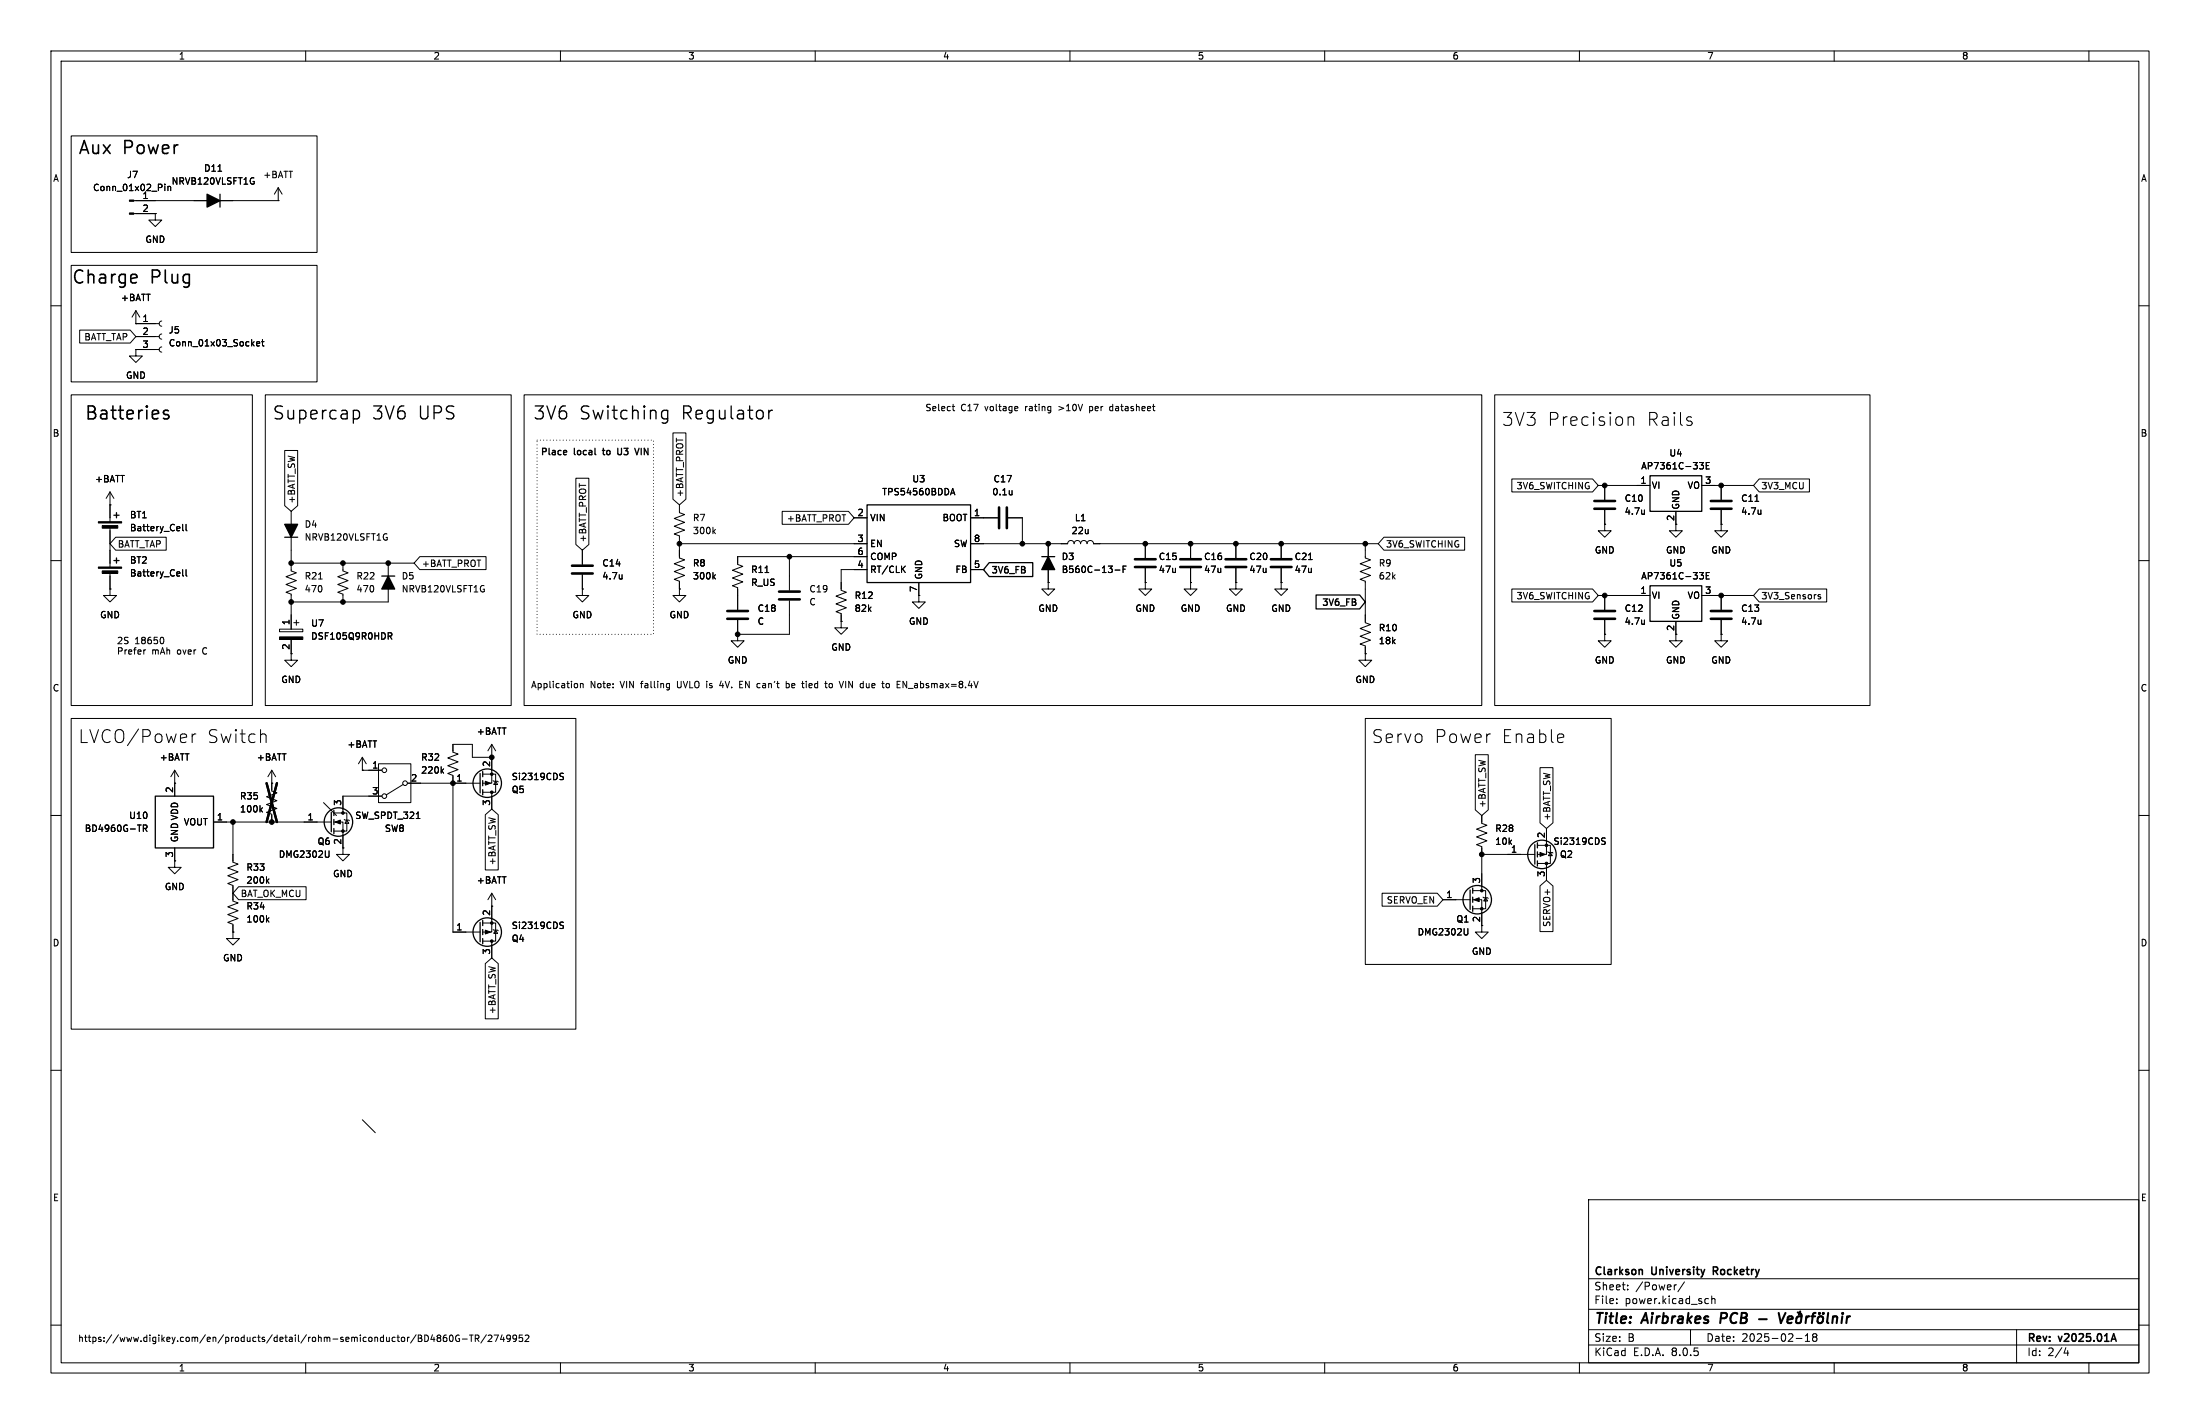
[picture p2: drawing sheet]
<svg xmlns="http://www.w3.org/2000/svg" width="432mm" height="279mm" viewBox="0 0 432 279" stroke-linecap="round" stroke-linejoin="round" font-family="sans-serif">
<g fill="none" stroke="#000" stroke-width=".2">
<path d="M10 10h411.8v259.4h-411.8zM12 12h407.8v255.4h-407.8zM60 10v2M110 10v2M160 10v2M210 10v2M260 10v2M310 10v2M360 10v2M410 10v2M14 26.7h48.2v22.8h-48.2zM26.3 39.4h28.3"/>
<path d="M32.4 36.1v.2M32.4 36.6v.8M33 36.6v.8M33.1 36.6l-.1 .1M33.5 36.7v.7M42.8 33.6h.7M49.7 35.6h.2v.4l-.2 .1M49.7 34.9h.1M54.6 39.4h.1M54.6 36.8l-.8 1.3M54.6 36.8v2.6M54.6 36.8l.8 1.3"/>
<path d="M10 60h2M14 52.1h48.2v22.8h-48.2zM26.3 41.9h4.2M30.5 41.9v1.3h1.2l-1.2 1.3-1.3-1.3h1.3M30.5 41.9h.1M419.8 60h2M14 77.5h35.5v60.9h-35.5zM15.6 64.8h10l1.1 1.2-1.1 1.3h-10zM26.7 63.5h.1M26.7 68.6v1.3h1.2l-1.2 1.2-1.3-1.2h1.3M26.7 68.6h.1M26.7 61l-.8 1.2"/>
<path d="M26.7 61v2.5M26.7 61l.7 1.2M26.7 68.6h4.5M26.7 66h4.5M26.7 63.5h4.5M31.7 68.1l-.3 .1-.2 .4 .2 .3 .3 .2M31.7 65.5l-.3 .2-.2 .3 .2 .4 .3 .1M31.7 63l-.3 .1-.2 .4 .2 .4 .3 .1M50.4 67.5l.6-.2-.1-.2-.4-.1-.1 .2v.6h.5M51.3 67h.5M51.5 66.6v1.1l.3 .2M52.1 77.5h48.2v60.9h-48.2z"/>
<path d="M102.9 77.5h187.9v60.9h-187.9zM186.9 79.7h.5M187.1 79.3v1.1l.3 .2M199.6 79.7l.2 .3-.6 .2M213.9 79.7v1.3M214 79.7l-.1 .1M218.3 79.7l-.4 .1-.1 .2 .1 .5 .4 .1M293.4 77.5h73.6v60.9h-73.6zM21.6 99.1h.1M21.6 96.5v5.9M21.6 96.5l-.8 1.3M21.6 96.5l.8 1.3"/>
<path d="M55.9 88.4h2.5v10.8l-1.3 1.1-1.2-1.1zM113 93.8h2.6v13l-1.3 1.2-1.3-1.2zM132.1 84.9h2.5v13l-1.3 1.2-1.2-1.2zM133.3 99.1v1.5l1.1 .4-2.1 .7 2.1 .8-2.1 .8 2.1 .7-2.1 .8 1 .4v4.3l1.1 .4-2.1 .7 2.1 .8-2.1 .7 2.1 .8-2.1 .8 1 .3v1.6M186.6 97.1l.4-1.3 .4 1.3M186.7 96.7h.6M198.6 96.3v.8M198.6 97h.1M199.7 80.5l-.1 .1M213.9 80.5l.1 .1M296.7 94h15.9l1.1 1.3-1.1 1.2h-15.9zM313.7 95.3h10.1"/>
<path d="M315 95.3v2.7M319.6 81.8v1.7M319.6 82a.63 .63 0 0 1 1 .1v1.4M332 82.7l.1 .3-.1 .3M333.6 90.7h.7l-.4 .5 .4 .2v.4l-.2 .2h-.4M334 95.3h10.2M334.9 91.4h.4M335.5 90.7h-.6v1.3h.6M337.8 95.3v2.7M344.5 98.4h.7M345.3 94h9.8v2.5h-9.8l-1.1-1.2zM10 110h2"/>
<path d="M21.6 115.6v1.2h1.3l-1.3 1.3-1.3-1.3h1.3M21.6 115.6h.1M21.6 103.4v7.9M21.6 112.3v3.3M22.7 105.4h9.9v2.6h-9.9l-1.1-1.3zM35.9 102.9v1.1l.1 .1M35.9 111.8v1.1l.1 .1M36.5 102.9v1.1l.2 .1M36.5 111.8v1.1l.2 .1M57.1 100.3v11.7l1.1 .4-2.1 .8 2.1 .7-2.1 .8 2.1 .7-2.1 .8 1 .4v6.8M57.1 110.5h24.2M62.5 113.6h.7"/>
<path d="M67.3 110.5v1.5l1 .4-2 .8 2 .7-2 .8 2 .7-2 .8 1 .4v1.5M75.8 105.4h.2v.5l-.2 .1M75.8 104.7l.1 .1M76.2 110.5v7.6h-19.1M82.4 109.2h13v2.6h-13l-1.1-1.3zM94.8 115.6h.3v.4l-.3 .1M94.9 114.9h.1M114.3 115.6v1.2h1.3l-1.3 1.3-1.3-1.3h1.3M114.3 115.6h.1M114.3 108v2.7M114.3 112.8v2.8M122.1 112.8v.8"/>
<path d="M122.1 113.5h-.1M133.3 115.6v1.2h1.3l-1.3 1.3-1.2-1.3h1.2M133.3 115.6h.1M133.3 106.7h36.9M140.1 113.1l.3 .5M140.1 104.2l.3 .5M140.4 112.8l-.5 .4M140.4 103.9l-.5 .5M150.2 112.3h.7M153.5 100.3h13l1.1 1.3-1.1 1.3h-13zM154.9 109.2v6.6M154.9 117.9v6.6h-10.1"/>
<path d="M167.6 101.6h2.6M170.2 109.2h-25.4v1.5l1 .4-2 .8 2 .7-2 .8 2 .8-2 .7 1 .4v4.3M170.2 111.8h-5.1v4l1 .4-2 .8 2 .7-2 .8 2 .8-2 .7 1 .4v1.5M177.1 111.6l.6 .7M177.7 111.1l-.7 .7M180.3 116.8v1.3h1.3l-1.3 1.3-1.2-1.3h1.2M180.3 116.8h.1M180.3 114.3v2.5M190.5 106.7l19.1-.1a.63 .63 0 0 1 .6-.6 .63 .63 0 0 1 .6 .7v-.1a.63 .63 0 0 1 .7-.6 .63 .63 0 0 1 .6 .7v-.1a.63 .63 0 0 1 .6-.6 .63 .63 0 0 1 .7 .7v-.1a.63 .63 0 0 1 .6-.6 .63 .63 0 0 1 .6 .7h55.9M190.5 101.6h5.3M190.5 111.8h2.5M197.9 101.6h2.8v5.1"/>
<path d="M205.7 114.3v1.3h1.3l-1.3 1.2-1.2-1.2h1.2M205.7 114.3h.1M205.7 106.7v7.6M218.9 111.9h.9M220.4 111.7h.4M221 111.1h-.6v1.2M224.8 114.3v1.3h1.3l-1.3 1.2-1.3-1.2h1.3M224.8 114.3h.1M224.8 106.7v2.8M224.8 111.5v2.8M233.7 114.3v1.3h1.2l-1.2 1.2-1.3-1.2h1.3M233.7 114.3h.1"/>
<path d="M233.7 106.7v2.8M233.7 111.5v2.8M242.6 114.3v1.3h1.2l-1.2 1.2-1.3-1.2h1.3M242.6 114.3h.1M242.6 106.7v2.8M242.6 111.5v2.8M251.5 114.3v1.3h1.2l-1.2 1.2-1.3-1.2h1.3M251.5 114.3h.1M251.5 106.7v2.8M251.5 111.5v2.8M256.8 109.8h.8M268 106.7v2.8l1 .4-2 .7 2 .8-2 .7 2 .8-2 .8 1 .3v8.2l1 .4-2 .7 2 .8-2 .7 2 .8-2 .8 1 .3v1.6"/>
<path d="M271.6 105.4h15.9v2.6h-15.9l-1.1-1.3zM296.7 115.6h15.9l1.1 1.2-1.1 1.3h-15.9zM313.7 116.8h10.1M315 102.9v1.2h1.2l-1.2 1.3-1.3-1.3h1.3M315 102.9h.1M315 100.1v2.8M315 116.8v2.8M322.8 100.1v.8M322.8 100.8h-.1M328.9 100.3v3.8h1.3l-1.3 1.3-1.2-1.3h1.2M333.6 112.3h.7l-.4 .5 .4 .1v.5l-.2 .2h-.4M334 116.8h10.2"/>
<path d="M334.9 112.9h.4M335.5 112.3h-.6v1.3h.6M337.8 102.9v1.2h1.3l-1.3 1.3-1.3-1.3h1.3M337.8 102.9h.1M337.8 100.1v2.8M337.8 116.8v2.8M345.3 115.6h13.2v2.5h-13.2l-1.1-1.3zM345.6 100.1v.8M345.6 100.8h.1M357.3 116.7h-.3l-.2 .1 .1 .2 .4 .1v.3h-.5M419.8 110h2M28.6 127.5l-.3 .1"/>
<path d="M31.9 125a.79 .79 0 0 1 0 1.3M54.9 123.4h4.5v.6h-4.5zM57.1 128.3v1.2h1.3l-1.3 1.3-1.2-1.3h1.2M57.1 128.3h.1M57.1 125.5v2.8M57.7 122.2h1M58.2 121.7v1M76.2 124.2h.5l.2 .2-.1 .4h-.6M76.5 124.8l.4 .6M113.3 134.2l.1 .1-.1 .6M113.9 134.2h.5l.1 .7M113.9 134.1v.8"/>
<path d="M131 134.1l.4 .1M131.4 134.1v1l-.2 .3M131.4 134.9h-.4M141.6 133.6l-.3 .9h.7M144.8 124.5v1.2h1.2l-1.2 1.3-1.3-1.3h1.3M144.8 124.5h.1M144.8 121.7v2.8M145.2 134.9h.6M145.2 134.3h.4M145.2 133.7h.6M154.3 134.2l.4-.1 .2 .2-.1 .6h-.5M154.3 133.7v1.2"/>
<path d="M158.2 133.7v.1M163.3 134.2l-.3-.1-.3 .2 .1 .6 .5-.1M165.1 121.9v1.3h1.3l-1.3 1.3-1.3-1.3h1.3M165.1 121.9h.1M166 133.7v1.2M170.6 134.8l-.4 .1M177.2 133.7l.8 1.2v-1.2M178.3 135.1h.9M268 128.3v1.2h1.2l-1.2 1.3-1.3-1.3h1.3M268 128.3h.1M315 124.5v1.2h1.2l-1.2 1.3-1.3-1.3h1.3M315 124.5h.1"/>
<path d="M315 121.7v2.8M322.8 121.7v.8M322.8 122.4h-.1M328.9 121.9v3.8h1.3l-1.3 1.3-1.2-1.3h1.2M337.8 124.5v1.2h1.3l-1.3 1.3-1.3-1.3h1.3M337.8 124.5h.1M337.8 121.7v2.8M345.6 121.7v.8M345.6 122.4h.1M10 160h2M14 141h99v60.9h-99zM34.3 153.7h.1"/>
<path d="M34.3 151.1v5.1M34.3 151.1l-.8 1.3M34.3 151.1l.8 1.3M37.7 144v1.7M38.4 144a.65 .65 0 0 0-.7 .5M51.2 158.8l.3 .5M51.5 158.5l-.5 .5M51.9 144l.3 .4v1.3M53.3 151.1v4.1l1.1 .4-2.1 .7 2.1 .8-2.1 .8 2.1 .7-2.1 .8 1 .4v1.5M53.3 153.7h.1M53.3 151.1l-.7 1.3M53.3 151.1l.8 1.3"/>
<path d="M63.5 157.5l2.5 2.5M65.5 159.5h2.6v3.6h-2.6M71.1 151.1h.1M71.1 151.1h3.8M71.1 148.6l-.7 1.3M71.1 148.6v2.5M71.1 148.6l.8 1.3M74.3 149.9h6.3v7.6h-6.3zM74.9 156.2h-7.6v3.3M79.1 153.9l-3.3 2.1M80 153.7h14.2M86.7 151.2l.4 .5"/>
<path d="M87.1 150.9l-.5 .4M94.7 151.9h2.6v3.5h-2.6M95.2 159.9l1.3-1.1 1.3 1.1v10.8h-2.6zM96.5 146.1v7.6h-1.8M96.5 148.6h-3.8v-2.5h-3.8v1.5l1 .4-2 .7 2 .8-2 .7 2 .8-2 .8 1 .3v30.8h5.3M96.5 148.6h.1M96.5 155.4v3.4M96.5 146.1l-.7 1.2M96.5 146.1l.8 1.2M96.8 153.2l1 .2M97.3 153.3l.4 .6h-.8zM110 152.3l.6 .3-.1 .3-.4 .1"/>
<path d="M110 151.8h.6M268 141h48.2v48.2h-48.2zM289.6 148.1h2.5v10.8l-1.3 1.1-1.2-1.1zM302.3 150.6h2.5v10.8l-1.3 1.2-1.2-1.2zM306.6 144l.2 .1 .1 .5-1.2 .3M306.8 145.6l-.2 .1M419.8 160h2M28.1 162.5h.6l.1-.5-.7-.1v1.2M28.4 162.5l.5 .6M34.3 168.9v1.3h1.3l-1.3 1.3-1.3-1.3h1.3M34.3 168.9h.1M34.3 166.4v2.5"/>
<path d="M41.9 161.3h23.1M45.7 161.3v7.9l1 .3-2 .8 2 .8-2 .7 2 .8-2 .8 1 .3v3.1l1 .4-2 .7 2 .8-2 .8 2 .7-2 .8 1 .4v1.5M46.8 174h13.3v2.5h-13.3l-1.1-1.2zM52.4 172.8l.4 .5M52.8 172.5l-.5 .4M64.6 166.9v1.1l-.3 .2M65.5 161.3h1.8v6.3h1.3l-1.3 1.3-1.3-1.3h1.3M67.6 160.8l1 .2M68.1 160.9l.4 .6h-.8zM81.7 160.6h.7M96.5 175.3v7.6h-1.8M96.5 177.8h.1"/>
<path d="M96.5 175.3l-.7 1.2M96.5 175.3l.8 1.2M271.3 175.3h10.8l1.1 1.2-1.1 1.3h-10.8zM283.2 176.5h5.3M289.1 176.5h1.7v6.4h1.3l-1.3 1.3-1.2-1.3h1.2M289.1 174.8h2.5v3.5h-2.5M290.8 160v1.5l1 .4-2 .8 2 .7-2 .8 2 .8-2 .7 1 .4v8.7M290.8 167.6h10.4M291.1 176l1 .3M291.6 176.1l.4 .7h-.8zM301.8 165.9h2.5v3.5h-2.5M302.3 173.8l1.2-1.1 1.3 1.1v9h-2.5z"/>
<path d="M303.5 162.6v5h-1.7M303.5 169.4v3.3M303.8 167.1l1 .3M304.3 167.3l.4 .6h-.8zM314.5 165l.6 .3-.2 .3-.4 .1M314.5 164.5h.6M45.7 182.9v1.3h1.3l-1.3 1.2-1.3-1.2h1.3M45.7 182.9h.1M52.4 180.4l.4 .5M52.8 180.1l-.5 .5M94.7 181.1h2.6v3.6h-2.6M95.2 189.1l1.3-1.1 1.3 1.1v10.8h-2.6z"/>
<path d="M96.5 184.7v3.3M96.8 182.4l1 .2M97.3 182.5l.4 .6h-.8zM110 181.5l.6 .3-.1 .3-.4 .1M110 181h.6M288.1 182.2v1l-.2 .3M10 210h2M71.1 219.7l2.6 2.6M419.8 210h2M311.8 235.4h108v32h-108zM10 260h2M311.8 256.9h108"/>
<path d="M311.8 250.9h108M317.3 255.6v.2M317.3 254.9v.1M319.5 252.9v.2M319.5 252.2v.1M329 252.1l-.2 .1M330.6 251.5l-1.3 1.9M334.9 254.8l.4 .1M335.3 255.7l-.4 .1M336 254.9l.2-.1 .3 .1 .1 .9M336 254.3v1.5M419.8 260h2"/>
<path d="M60 267.4v2M84.9 261.9l-.3 .9h.8M85.2 262.4v.8M86 262.5l-.2 .2v.4l.2 .1h.4l.1-.2v-.3l-.2-.2M86 262.5l-.2-.2 .2-.4h.3l.2 .3-.2 .3M86 262.5h.3M87.6 261.9l-.4 .1-.1 .3-.1 .7 .2 .2 .5-.1v-.4l-.1-.2-.4-.1-.2 .3M88.3 262.1l.2-.2a.68 .68 0 0 1 .4 .7 .68 .68 0 0 1-.4 .6l-.3-.5zM90.1 262a.59 .59 0 0 0-.7 .6 .59 .59 0 0 0 .7 .6l.1-.5h-.2M90.7 262.7h1M92.1 261.9h.8M92.5 261.9v1.3"/>
<path d="M93.3 262.6h.6v-.5l-.6-.2v1.3M93.6 262.6l.4 .6M95.5 261.9l-1.1 1.6M95.8 262.1l.5-.2 .3 .4-.8 .9h.8M97 261.9h.8l-.5 1.3M98.5 261.9l-.3 .9h.8M98.8 262.4v.8M100.2 262.5l-.3 .2h-.3l-.1-.2v-.4l.4-.2 .3 .3-.1 .7-.2 .3h-.3M101.4 262.5l-.3 .2h-.3l-.1-.2v-.4l.4-.2 .3 .3-.1 .7-.2 .3h-.3M102.5 261.9h-.6v.7l.2-.2 .4 .1 .1 .2-.1 .4-.1 .1-.5-.1M103.1 262.1l.5-.2 .2 .4-.8 .9h.8M110 267.4v2"/>
<path d="M160 267.4v2M210 267.4v2M260 267.4v2M310 267.4v2M311.8 263.9h108M311.8 260.9h108M331.8 260.9v3M352.5 262.6h1.2M354.3 263.2h.9M354.3 262.1l.5-.4v1.5M356 262.3l-.2 .3v.3l.2 .3h.3l.3-.3-.1-.4-.2-.2M356 262.3l-.2-.3 .2-.3h.3l.3 .3-.3 .3"/>
<path d="M356 262.3h.3M360 267.4v2M395.8 260.9v6.5M405.5 264.4l-.4 1.1h.9M405.8 265v1M410 267.4v2"/>
<circle cx="75.4" cy="156.2" r=".46"/>
<circle cx="75.4" cy="151.1" r=".46"/>
<circle cx="79.5" cy="153.7" r=".46"/>
</g>
<path d="M322.3 249.1l.1 1M336.3 249.4h.6M336.9 248.6h-.6v1.5M414.5 262.7h.7M414.9 261.7l.5 1.5" fill="none" stroke="#000" stroke-width=".3"/>
<g fill="none" stroke="#000" stroke-width=".4">
<path d="M337.9 257.6l-.3 2M345.2 258.8h1.6M349.1 257.6l.4 2 .9-2M350.8 258.9l1-.2v-.3l-.6-.1-.3 .3v.9h.7M352.8 257.5a.72 .72 0 0 1 .8 .7l-.3 1.3h-.7v-.8a.66 .66 0 0 1 1-.3M353.3 257.3l-.2 .6M354.6 258.3l-.2 1.3M355.1 258.3l-.4 .1-.2 .3M355.5 258.3h.8M356.3 257.6l-.3 .1-.2 .2-.2 1.7M356.9 258.5a.52 .52 0 0 1 .5-.2 .52 .52 0 0 1 .4 .4v.5a.55 .55 0 0 1-.6 .4 .55 .55 0 0 1-.5-.4zM357.1 257.6v.2"/>
<path d="M357.9 257.6l-.1 .2M358.8 257.6l-.2 1.7 .3 .3M359.8 258.5a.49 .49 0 0 1 .8 .1l-.1 1M359.8 258.3l-.2 1.3M361.6 258.3l-.2 1.3M361.7 257.6v.2M362.6 258.3l-.2 1.3M363.1 258.3l-.4 .1-.2 .3"/>
</g>
<g fill="none" stroke="#000" stroke-width=".25">
<path d="M43.2 38.1v2.5M111 88.4l.2 .3-.6 .1M111.2 89.2h-.2M118.2 88.4h.5M121.3 88v1l.1 .2h.3M125.4 88l-.4 1.2M170.2 99.1h20.3v15.2h-20.3zM323.8 93.3h10.2v7h-10.2zM22.4 101.1h1M22.4 110h1M22.9 100.6v1M22.9 109.5v1"/>
<path d="M55.9 105.4h2.5M74.9 113h2.6M194.2 110.4h8.5v2.7h-8.5l-1.2-1.3zM204.5 109.2h2.5M258.3 116.7h8.6l1.1 1.4-1.1 1.4h-8.6zM323.8 114.9h10.2v7h-10.2zM30.5 156.2h11.4v10.2h-11.4zM65 159.4v3.8M65.5 159v1M94.2 151.8v3.8M94.7 151.4v1M94.7 153.2v1"/>
<path d="M94.7 154.9v1.1M65.5 160.8v1M65.5 162.6v1M288.5 174.6v3.8M289.1 174.2v1.1M289.1 176v1M289.1 177.8v1M301.2 165.7v3.8M301.8 165.4v1M301.8 167.1v1M301.8 168.9v1M94.2 181v3.8"/>
<path d="M94.7 180.6v1M94.7 182.4v1M94.7 184.2v1"/>
<circle cx="95.6" cy="153.7" r="2.79"/>
<circle cx="66.4" cy="161.3" r="2.79"/>
<circle cx="289.9" cy="176.5" r="2.79"/>
<circle cx="302.6" cy="167.6" r="2.79"/>
<circle cx="95.6" cy="182.9" r="2.79"/>
</g>
<g fill="#000" stroke="#000" stroke-width=".2">
<path d="M25.4 39.2h.9v.3h-.9zM25.4 41.8h.9v.2h-.9zM19.3 102.4h4.6v.2h-4.6zM19.3 111.3h4.6v.2h-4.6zM20.1 103.1h3v.5h-3zM20.1 112h3v.5h-3zM54.9 125h4.5v.5h-4.5zM95.2 153.3l1.1 .4-1.1 .4zM65.8 161.3l1-.4v.8zM289.3 176.5l1-.4v.8zM302.3 167.3l1 .3-1 .4zM95.2 182.5l1.1 .4-1.1 .4z"/>
<circle cx="315" cy="95.3" r=".46"/>
<circle cx="337.8" cy="95.3" r=".46"/>
<circle cx="57.1" cy="110.5" r=".46"/>
<circle cx="57.1" cy="118.1" r=".46"/>
<circle cx="67.3" cy="110.5" r=".46"/>
<circle cx="67.3" cy="118.1" r=".46"/>
<circle cx="76.2" cy="110.5" r=".46"/>
<circle cx="133.3" cy="106.7" r=".46"/>
<circle cx="154.9" cy="109.2" r=".46"/>
<circle cx="200.7" cy="106.7" r=".46"/>
<circle cx="205.7" cy="106.7" r=".46"/>
<circle cx="224.8" cy="106.7" r=".46"/>
<circle cx="233.7" cy="106.7" r=".46"/>
<circle cx="242.6" cy="106.7" r=".46"/>
<circle cx="251.5" cy="106.7" r=".46"/>
<circle cx="268" cy="106.7" r=".46"/>
<circle cx="315" cy="116.8" r=".46"/>
<circle cx="337.8" cy="116.8" r=".46"/>
<circle cx="144.8" cy="124.5" r=".46"/>
<circle cx="67.3" cy="159.5" r=".25"/>
<circle cx="88.9" cy="153.7" r=".46"/>
<circle cx="96.5" cy="148.6" r=".46"/>
<circle cx="96.5" cy="151.9" r=".25"/>
<circle cx="96.5" cy="155.4" r=".25"/>
<circle cx="45.7" cy="161.3" r=".46"/>
<circle cx="53.3" cy="161.3" r=".46"/>
<circle cx="67.3" cy="163.1" r=".25"/>
<circle cx="290.8" cy="167.6" r=".46"/>
<circle cx="290.8" cy="178.3" r=".25"/>
<circle cx="290.8" cy="174.8" r=".25"/>
<circle cx="303.5" cy="169.4" r=".25"/>
<circle cx="303.5" cy="165.9" r=".25"/>
<circle cx="96.5" cy="181.1" r=".25"/>
<circle cx="96.5" cy="184.7" r=".25"/>
</g>
<g fill="none" stroke="#000" stroke-width=".51">
<path d="M196.1 99.6v4M197.6 99.6v4M312.9 99.8h4.1M312.9 98.3h4.1M335.8 99.8h4.1M335.8 98.3h4.1M112.3 112.5h4M112.3 111h4M142.7 119.9h4.1M152.9 117.6h4.1M152.9 116.1h4.1M222.8 111.3h4"/>
<path d="M222.8 109.7h4M231.6 111.3h4.1M231.6 109.7h4.1M240.5 111.3h4.1M240.5 109.7h4.1M249.4 111.3h4.1M249.4 109.7h4.1M312.9 119.9h4.1M335.8 119.9h4.1M142.7 121.4h4.1M312.9 121.4h4.1M335.8 121.4h4.1"/>
</g>
<path d="M52.3 153.7l2.1 7.6M54.4 153.7l-2.1 7.6" fill="none" stroke="#000" stroke-width=".46"/>
<path d="M40.6 38.1l2.6 1.3-2.6 1.2zM55.9 102.9h2.5l-1.3 2.5zM76.2 113l1.3 2.6h-2.6zM205.7 109.2l1.3 2.6h-2.5z" fill="#000" stroke="#000" stroke-width=".25"/>
<path d="M26.5 53.8l.3 .1 .1 .5-1.2 .3M26.8 55.4l-.3 .1M33 80.6l-.6-.1-.3 .4 .1 .3 .8 .3 .2 .2-.2 .4-.2 .1-.7-.1" fill="none" stroke="#000" stroke-width=".32"/>
<path d="M105.4 86.4h22.9v38.1h-22.9z" fill="none" stroke="#000" stroke-width=".2" stroke-dasharray="0 .6"/>
<g font-size="3.5">
<text x="15.2" y="30.7">Aux</text>
<text x="24.2" y="30.7">Power</text>
<text x="14" y="56.1">Charge</text>
<text x="29.5" y="56.1">Plug</text>
<text x="16.5" y="82.8">Batteries</text>
<text x="53.3" y="82.7">Supercap</text>
<text x="73.1" y="82.7">3V6</text>
<text x="82.3" y="82.7">UPS</text>
<text x="104.6" y="82.7">3V6</text>
<text x="113.8" y="82.7">Switching</text>
<text x="134" y="82.7">Regulator</text>
<text x="294.8" y="83.8">3V3</text>
<text x="303.7" y="83.8">Precision</text>
<text x="323.1" y="83.8">Rails</text>
<text x="15.2" y="146">LVCO/Power</text>
<text x="40.5" y="146">Switch</text>
<text x="269.2" y="146">Servo</text>
<text x="281.5" y="146">Power</text>
<text x="294.6" y="146">Enable</text>
</g>
<g font-size="2.8">
<text x="312.8" y="260.3">Title:</text>
<text x="322.5" y="260.3">Airbrakes</text>
<text x="338.5" y="260.3">PCB</text>
</g>
<g font-size="2.1">
<text x="312.8" y="250.6">Clarkson</text>
<text x="324.3" y="250.6">University</text>
<text x="336.9" y="250.6">Rocketry</text>
<text x="312.8" y="256.1">File:</text>
<text x="312.8" y="253.4">Sheet:</text>
<text x="318.9" y="256.1">power.kicad_sch</text>
<text x="321" y="253.4">/Power/</text>
<text x="312.8" y="263.5">Size:</text>
<text x="319.5" y="263.5">B</text>
<text x="334.8" y="263.5">Date:</text>
<text x="341.8" y="263.5">2025-02-18</text>
<text x="397.8" y="263.7">Rev:</text>
<text x="404.2" y="263.7">v2025.01A</text>
<text x="312.8" y="266.3">KiCad</text>
<text x="320.5" y="266.3">E.D.A.</text>
<text x="328.1" y="266.3">8.0.5</text>
<text x="397.8" y="266.3">Id:</text>
<text x="401.9" y="266.3">2/4</text>
</g>
<g font-size="1.8">
<text x="35" y="11.9">1</text>
<text x="85" y="11.9">2</text>
<text x="135" y="11.9">3</text>
<text x="185" y="11.9">4</text>
<text x="235" y="11.9">5</text>
<text x="285" y="11.9">6</text>
<text x="335" y="11.9">7</text>
<text x="385" y="11.9">8</text>
<text x="10.3" y="35.9">A</text>
<text x="24.8" y="35.2">J7</text>
<text x="40" y="33.9">D11</text>
<text x="51.6" y="35.2">+BATT</text>
<text x="420.1" y="35.9">A</text>
<text x="18.2" y="37.7">Conn_01x02_Pin</text>
<text x="27.9" y="39.1">1</text>
<text x="27.9" y="41.7">2</text>
<text x="33.6" y="36.4">NRVB120VLSFT1G</text>
<text x="28.4" y="47.9">GND</text>
<text x="23.6" y="59.3">+BATT</text>
<text x="27.9" y="63.2">1</text>
<text x="27.9" y="65.8">2</text>
<text x="33" y="65.6">J5</text>
<text x="16.5" y="67">BATT_TAP</text>
<text x="27.9" y="68.3">3</text>
<text x="33" y="68.2">Conn_01x03_Socket</text>
<text x="24.6" y="74.5">GND</text>
<text x="181.5" y="80.9">Select</text>
<text x="188.6" y="80.9">C17</text>
<text x="193.4" y="80.9">voltage</text>
<text x="201.5" y="80.9">rating</text>
<text x="208.2" y="80.9">&gt;10V</text>
<text x="214.5" y="80.9">per</text>
<text x="218.7" y="80.9">datasheet</text>
<text x="10.3" y="85.9">B</text>
<text x="105.9" y="89.7">Place</text>
<text x="112.7" y="89.7">local</text>
<text x="118.9" y="89.7">to</text>
<text x="122.2" y="89.7">U3</text>
<text x="126.2" y="89.7">VIN</text>
<text x="327.6" y="89.8">U4</text>
<text x="420.1" y="85.9">B</text>
<text x="18.6" y="94.8">+BATT</text>
<text x="179" y="94.8">U3</text>
<text x="194.9" y="94.8">C17</text>
<text x="321.9" y="95">1</text>
<text x="322" y="92.3">AP7361C-33E</text>
<text x="334.6" y="95">3</text>
<text x="25.4" y="101.9">BT1</text>
<text x="58.1" y="98.9" transform="rotate(-90 58.1 98.9)">+BATT_SW</text>
<text x="134.3" y="97.6" transform="rotate(-90 134.3 97.6)">+BATT_PROT</text>
<text x="168.2" y="101.3">2</text>
<text x="173" y="97.4">TPS54560BDDA</text>
<text x="191.1" y="101.3">1</text>
<text x="194.7" y="97.4">0.1u</text>
<text x="297.5" y="96.2">3V6_SWITCHING</text>
<text x="318.8" y="98.7">C10</text>
<text x="318.8" y="101.2">4.7u</text>
<text x="324.1" y="96.1">VI</text>
<text x="329.8" y="100.1" transform="rotate(-90 329.8 100.1)">GND</text>
<text x="331.1" y="96.1">VO</text>
<text x="341.6" y="98.7">C11</text>
<text x="341.6" y="101.2">4.7u</text>
<text x="345.6" y="96.2">3V3_MCU</text>
<text x="23" y="107.6">BATT_TAP</text>
<text x="25.4" y="104.4">Battery_Cell</text>
<text x="59.7" y="103.7">D4</text>
<text x="59.7" y="106.3">NRVB120VLSFT1G</text>
<text x="115.3" y="106.5" transform="rotate(-90 115.3 106.5)">+BATT_PROT</text>
<text x="135.9" y="102.5">R7</text>
<text x="135.9" y="105">300k</text>
<text x="154.3" y="102.6">+BATT_PROT</text>
<text x="168.2" y="106.4">3</text>
<text x="170.7" y="102.5">VIN</text>
<text x="170.7" y="107.5">EN</text>
<text x="184.9" y="102.5">BOOT</text>
<text x="187.1" y="107.5">SW</text>
<text x="191.1" y="106.4">8</text>
<text x="210.2" y="105">22u</text>
<text x="210.9" y="102.5">L1</text>
<text x="271.9" y="107.6">3V6_SWITCHING</text>
<text x="328.7" y="102.3" transform="rotate(-90 328.7 102.3)">2</text>
<text x="25.4" y="110.8">BT2</text>
<text x="25.4" y="113.3">Battery_Cell</text>
<text x="59.7" y="113.9">R21</text>
<text x="69.9" y="113.9">R22</text>
<text x="78.7" y="113.9">D5</text>
<text x="82.7" y="111.4">+BATT_PROT</text>
<text x="118.1" y="111.4">C14</text>
<text x="118.1" y="113.9">4.7u</text>
<text x="135.9" y="111.4">R8</text>
<text x="135.9" y="113.9">300k</text>
<text x="147.3" y="112.6">R11</text>
<text x="168.2" y="111.5">4</text>
<text x="168.2" y="109">6</text>
<text x="170.7" y="112.6">RT/CLK</text>
<text x="170.7" y="110.1">COMP</text>
<text x="181.2" y="113.8" transform="rotate(-90 181.2 113.8)">GND</text>
<text x="187.4" y="112.6">FB</text>
<text x="191.1" y="111.5">5</text>
<text x="194.5" y="112.9">3V6_FB</text>
<text x="208.3" y="110.1">D3</text>
<text x="208.3" y="112.6">B560C-13-F</text>
<text x="227.3" y="110.1">C15</text>
<text x="227.3" y="112.6">47u</text>
<text x="236.2" y="110.1">C16</text>
<text x="236.2" y="112.6">47u</text>
<text x="245.1" y="110.1">C20</text>
<text x="245.1" y="112.6">47u</text>
<text x="254" y="110.1">C21</text>
<text x="254" y="112.6">47u</text>
<text x="270.5" y="111.4">R9</text>
<text x="270.5" y="113.9">62k</text>
<text x="312.9" y="108.8">GND</text>
<text x="322" y="113.9">AP7361C-33E</text>
<text x="326.9" y="108.8">GND</text>
<text x="327.6" y="111.4">U5</text>
<text x="335.8" y="108.8">GND</text>
<text x="59.7" y="116.4">470</text>
<text x="69.9" y="116.4">470</text>
<text x="78.7" y="116.4">NRVB120VLSFT1G</text>
<text x="147.3" y="115.2">R_US</text>
<text x="158.8" y="116.4">C19</text>
<text x="158.8" y="119">C</text>
<text x="167.6" y="117.7">R12</text>
<text x="180.1" y="116.3" transform="rotate(-90 180.1 116.3)">7</text>
<text x="259.2" y="119.2">3V6_FB</text>
<text x="297.5" y="117.8">3V6_SWITCHING</text>
<text x="321.9" y="116.6">1</text>
<text x="324.1" y="117.7">VI</text>
<text x="331.1" y="117.7">VO</text>
<text x="334.6" y="116.6">3</text>
<text x="345.6" y="117.8">3V3_Sensors</text>
<text x="19.6" y="121.5">GND</text>
<text x="56.9" y="122.8" transform="rotate(-90 56.9 122.8)">1</text>
<text x="61" y="123.2">U7</text>
<text x="61" y="125.7">DSF105Q9R0HDR</text>
<text x="112.3" y="121.5">GND</text>
<text x="131.3" y="121.5">GND</text>
<text x="148.6" y="120.2">C18</text>
<text x="148.6" y="122.8">C</text>
<text x="167.6" y="120.2">82k</text>
<text x="178.3" y="122.8">GND</text>
<text x="203.7" y="120.2">GND</text>
<text x="222.8" y="120.2">GND</text>
<text x="231.6" y="120.2">GND</text>
<text x="240.5" y="120.2">GND</text>
<text x="249.4" y="120.2">GND</text>
<text x="270.5" y="124.1">R10</text>
<text x="318.8" y="120.2">C12</text>
<text x="318.8" y="122.8">4.7u</text>
<text x="328.7" y="123.9" transform="rotate(-90 328.7 123.9)">2</text>
<text x="329.8" y="121.7" transform="rotate(-90 329.8 121.7)">GND</text>
<text x="341.6" y="120.2">C13</text>
<text x="341.6" y="122.8">4.7u</text>
<text x="22.9" y="126.6">2S</text>
<text x="22.9" y="128.6">Prefer</text>
<text x="26.4" y="126.6">18650</text>
<text x="29.8" y="128.6">mAh</text>
<text x="34.9" y="128.6">over</text>
<text x="40" y="128.6">C</text>
<text x="56.9" y="127.6" transform="rotate(-90 56.9 127.6)">2</text>
<text x="142.7" y="130.4">GND</text>
<text x="163.1" y="127.9">GND</text>
<text x="270.5" y="126.6">18k</text>
<text x="312.9" y="130.4">GND</text>
<text x="326.9" y="130.4">GND</text>
<text x="335.8" y="130.4">GND</text>
<text x="10.3" y="135.9">C</text>
<text x="55.1" y="134.2">GND</text>
<text x="104.1" y="135.2">Application</text>
<text x="115.8" y="135.2">Note:</text>
<text x="121.9" y="135.2">VIN</text>
<text x="126.1" y="135.2">falling</text>
<text x="133.4" y="135.2">UVLO is</text>
<text x="142.1" y="135.2">4V.</text>
<text x="146.2" y="135.2">EN can't</text>
<text x="155.7" y="135.2">be</text>
<text x="159.1" y="135.2">tied</text>
<text x="163.9" y="135.2">to</text>
<text x="166.9" y="135.2">VIN</text>
<text x="171.1" y="135.2">due</text>
<text x="175.7" y="135.2">to</text>
<text x="178.7" y="135.2">EN_absmax=8.4V</text>
<text x="265.9" y="134.2">GND</text>
<text x="420.1" y="135.9">C</text>
<text x="31.3" y="149.5">+BATT</text>
<text x="50.3" y="149.5">+BATT</text>
<text x="68.1" y="146.9">+BATT</text>
<text x="82.6" y="149.5">R32</text>
<text x="93.5" y="144.4">+BATT</text>
<text x="34" y="155.6" transform="rotate(-90 34 155.6)">2</text>
<text x="73" y="150.9">1</text>
<text x="73" y="156">3</text>
<text x="80.6" y="153.4">2</text>
<text x="82.6" y="152">220k</text>
<text x="89.5" y="153.4">1</text>
<text x="96.3" y="150.6" transform="rotate(-90 96.3 150.6)">2</text>
<text x="100.3" y="155.8">Q5</text>
<text x="100.3" y="153.3">Si2319CDS</text>
<text x="25.2" y="160.9">U10</text>
<text x="42.5" y="161">1</text>
<text x="47" y="157.1">R35</text>
<text x="47" y="159.6">100k</text>
<text x="60.3" y="161">1</text>
<text x="67.1" y="158.2" transform="rotate(-90 67.1 158.2)">3</text>
<text x="69.6" y="160.9">SW_SPDT_321</text>
<text x="96.3" y="158.2" transform="rotate(-90 96.3 158.2)">3</text>
<text x="291.8" y="158.6" transform="rotate(-90 291.8 158.6)">+BATT_SW</text>
<text x="304.5" y="161.1" transform="rotate(-90 304.5 161.1)">+BATT_SW</text>
<text x="16.5" y="163.4">BD4960G-TR</text>
<text x="35.2" y="165.4" transform="rotate(-90 35.2 165.4)">GND VDD</text>
<text x="36" y="162.2">VOUT</text>
<text x="62.2" y="166">Q6</text>
<text x="67.1" y="165.8" transform="rotate(-90 67.1 165.8)">2</text>
<text x="75.4" y="163.4">SW8</text>
<text x="293.4" y="163.4">R28</text>
<text x="293.4" y="166">10k</text>
<text x="296.5" y="167.4">1</text>
<text x="303.3" y="164.5" transform="rotate(-90 303.3 164.5)">2</text>
<text x="304.8" y="166">Si2319CDS</text>
<text x="34" y="168.3" transform="rotate(-90 34 168.3)">3</text>
<text x="48.3" y="171">R33</text>
<text x="48.3" y="173.6">200k</text>
<text x="54.6" y="168.5">DMG2302U</text>
<text x="65.3" y="172.3">GND</text>
<text x="93.5" y="173.6">+BATT</text>
<text x="97.5" y="169.9" transform="rotate(-90 97.5 169.9)">+BATT_SW</text>
<text x="290.6" y="173.4" transform="rotate(-90 290.6 173.4)">3</text>
<text x="303.3" y="172.2" transform="rotate(-90 303.3 172.2)">3</text>
<text x="306.1" y="168.5">Q2</text>
<text x="32.3" y="174.9">GND</text>
<text x="47.1" y="176.2">BAT_OK_MCU</text>
<text x="48.3" y="178.7">R34</text>
<text x="96.3" y="179.8" transform="rotate(-90 96.3 179.8)">2</text>
<text x="272.1" y="177.5">SERVO_EN</text>
<text x="283.8" y="176.3">1</text>
<text x="10.3" y="185.9">D</text>
<text x="48.3" y="181.2">100k</text>
<text x="89.5" y="182.6">1</text>
<text x="100.3" y="185">Q4</text>
<text x="100.3" y="182.5">Si2319CDS</text>
<text x="278.1" y="183.7">DMG2302U</text>
<text x="285.8" y="181.2">Q1</text>
<text x="290.6" y="181" transform="rotate(-90 290.6 181)">2</text>
<text x="304.5" y="182" transform="rotate(-90 304.5 182)">SERVO+</text>
<text x="420.1" y="185.9">D</text>
<text x="43.7" y="188.8">GND</text>
<text x="96.3" y="187.4" transform="rotate(-90 96.3 187.4)">3</text>
<text x="288.8" y="187.6">GND</text>
<text x="97.5" y="199.1" transform="rotate(-90 97.5 199.1)">+BATT_SW</text>
<text x="10.3" y="235.9">E</text>
<text x="420.1" y="235.9">E</text>
<text x="15.2" y="263.5">https://www.digikey.com/en/products/detail/rohm-semiconductor/BD4860G-TR/2749952</text>
<text x="35" y="269.3">1</text>
<text x="85" y="269.3">2</text>
<text x="135" y="269.3">3</text>
<text x="185" y="269.3">4</text>
<text x="235" y="269.3">5</text>
<text x="285" y="269.3">6</text>
<text x="335" y="269.3">7</text>
<text x="385" y="269.3">8</text>
</g>
</svg>
